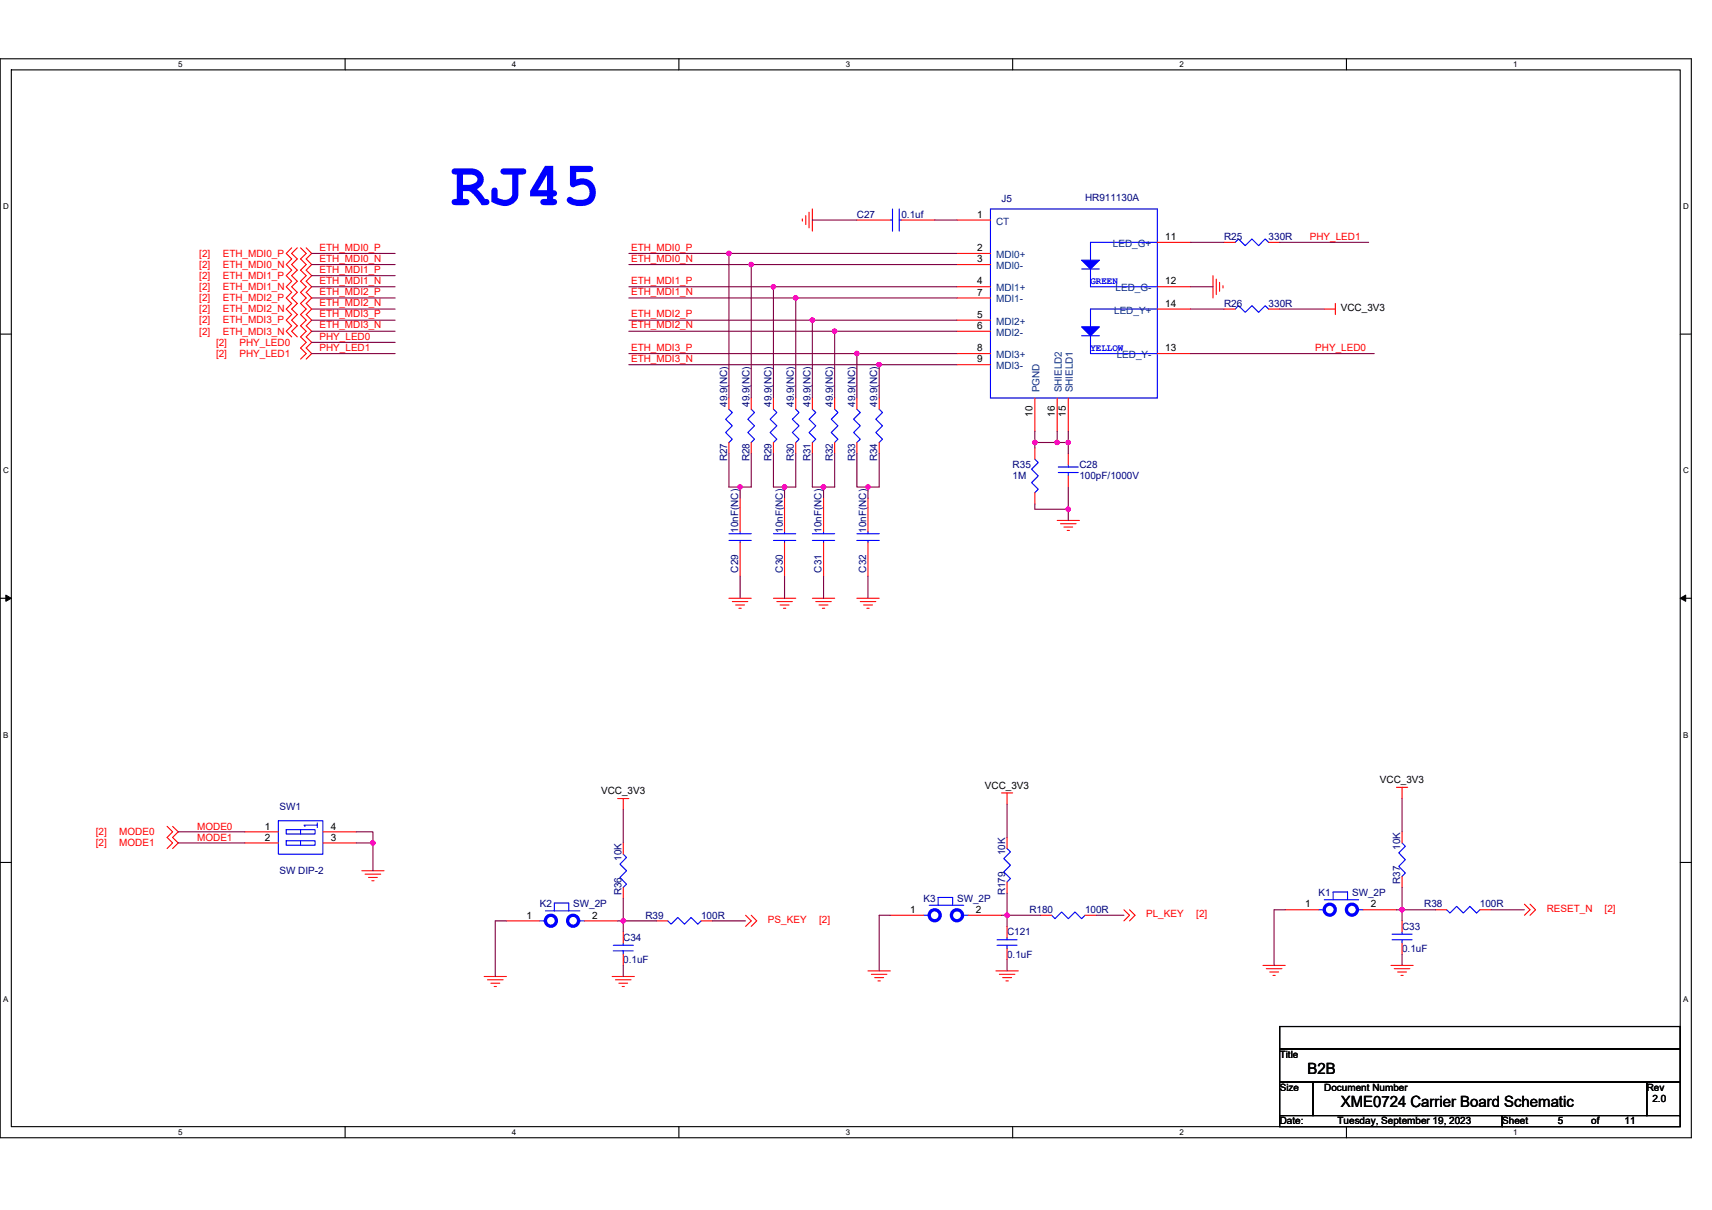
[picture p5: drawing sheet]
<svg xmlns="http://www.w3.org/2000/svg" width="297mm" height="210mm" viewBox="0 0 297 210" stroke-linecap="round" stroke-linejoin="round" font-family="sans-serif">
<path d="M0 10.2h293.5v187.2h-293.5zM2 12.1h289.5v183.4h-289.5z" fill="none" stroke="#000" stroke-width=".19"/>
<g fill="#fff">
<path d="M30.9 10.4h.8v1.6h-.8z"/>
<path d="M30.9 195.7h.8v1.6h-.8z"/>
</g>
<path d="M59.9 10.2v1.9M59.9 195.5v1.9" fill="none" stroke="#000" stroke-width=".19"/>
<g fill="#fff">
<path d="M88.8 10.4h.8v1.6h-.8z"/>
<path d="M88.8 195.7h.8v1.6h-.8z"/>
</g>
<path d="M117.8 10.2v1.9M117.8 195.5v1.9" fill="none" stroke="#000" stroke-width=".19"/>
<g fill="#fff">
<path d="M146.7 10.4h.8v1.6h-.8z"/>
<path d="M146.7 195.7h.8v1.6h-.8z"/>
</g>
<path d="M175.7 10.2v1.9M175.7 195.5v1.9" fill="none" stroke="#000" stroke-width=".19"/>
<g fill="#fff">
<path d="M204.7 10.4h.7v1.6h-.7z"/>
<path d="M204.7 195.7h.7v1.6h-.7z"/>
</g>
<path d="M233.6 10.2v1.9M233.6 195.5v1.9" fill="none" stroke="#000" stroke-width=".19"/>
<g fill="#fff">
<path d="M262.6 10.4h.7v1.6h-.7z"/>
<path d="M262.6 195.7h.7v1.6h-.7z"/>
<path d="M.5 35.1h1v1.5h-1z"/>
<path d="M292 35.1h1v1.5h-1z"/>
<path d="M.5 80.9h1v1.5h-1z"/>
<path d="M292 80.9h1v1.5h-1z"/>
</g>
<path d="M0 58h2M291.5 58h2" fill="none" stroke="#000" stroke-width=".19"/>
<g fill="#fff">
<path d="M.5 126.7h.9v1.6h-.9z"/>
<path d="M292 126.7h.9v1.6h-.9z"/>
</g>
<path d="M0 103.8h2M291.5 103.8h2" fill="none" stroke="#000" stroke-width=".19"/>
<path d="M1 103.3l1 .5-1 .6zM291.5 103.8l1-.5v1.1z" fill="#000" stroke="#000" stroke-width=".17"/>
<g fill="#fff">
<path d="M.5 172.6h.9v1.5h-.9z"/>
<path d="M292 172.6h.9v1.5h-.9z"/>
</g>
<path d="M0 149.7h2M291.5 149.7h2M222 178.1h69.5v3.9h-69.5zM222 182h69.5v5.8h-69.5zM222 187.8h5.8v5.8h-5.8zM222 193.6h38.6v1.9h-38.6zM227.8 187.8h57.9v5.8h-57.9zM260.6 193.6h30.9v1.9h-30.9zM285.7 187.8h5.8v5.8h-5.8z" fill="none" stroke="#000" stroke-width=".19"/>
<g fill="none" stroke="#f00" stroke-width=".19">
<path d="M139.2 38v.4M139.8 37.4v1.6M140.4 36.8v2.7M140.9 36.3v3.8M148.7 38.2h5.8M156.4 38.2h5.8M166 38.2h5.8M50.6 43l-.9 1 .9 .9-.9 1 .9 1-.9 .9 .9 1-.9 1 .9 .9-.9 1 .9 1-.9 .9 .9 1-.9 1 .9 .9-.9 1 .9 1M51.6 43l-1 1 1 .9-1 1 1 1-1 .9 1 1-1 1 1 .9-1 1 1 1-1 .9 1 1-1 1 1 .9-1 1 1 1M52.2 43l.9 1-.9 .9 .9 1-.9 1 .9 .9-.9 1 .9 1-.9 .9 .9 1-.9 1 .9 .9-.9 1 .9 1-.9 .9 .9 1-.9 1 .9 .9-.9 1 .9 1-.9 .9M53.1 43l1 1-1 .9 1 1-1 1 1 .9-1 1 1 1-1 .9 1 1-1 1 1 .9-1 1 1 1-1 .9 1 1-1 1 1 .9-1 1 1 1-1 .9M166 57.5h5.8"/>
<path d="M166 55.6h5.8M166 49.8h5.8M166 51.7h5.8M166 45.9h5.8M166 44h5.8M200.8 42.1h5.8M200.8 49.8h5.8M200.8 53.6h5.8M210.5 47.8v3.9M211 48.4v2.7M211.6 49v1.5M212.2 49.6v.4"/>
<path d="M212.4 42.1h1.9M212.4 53.6h1.9M220.1 42.1h1.9M220.1 53.6h1.9M229.8 53.6h1.9M231.7 52.7v1.9M126.5 69.1v1.9M126.5 76.8v1.9M130.3 69.1v1.9M130.3 76.8v1.9M134.2 69.1v1.9M134.2 76.8v1.9"/>
<path d="M138.1 69.1v1.9M138.1 76.8v1.9M140.9 69.1v1.9M140.9 76.8v1.9M144.8 69.1v1.9M144.8 76.8v1.9M148.7 69.1v1.9M148.7 76.8v1.9M152.5 69.1v1.9M152.5 76.8v1.9M166 63.3h5.8M166 61.4h5.8"/>
<path d="M179.6 69.1v5.8M179.6 77.8v1.9M183.4 69.1v5.8M185.4 78.7v2M185.4 69.1v5.8M200.8 61.4h5.8M128.4 94.2v5.8M128.4 86.4v5.8M136.1 94.2v5.8M136.1 86.4v5.8M142.9 94.2v5.8M142.9 86.4v5.8"/>
<path d="M150.6 94.2v5.8M150.6 86.4v5.8M179.6 85.5v1.9M183.4 90.3h3.9M184 90.9h2.7M184.6 91.5h1.5M185.2 92.1h.3M185.4 82.6v1.9M126.5 103.8h3.8M127.1 104.4h2.6M127.6 105h1.6M128.2 105.6h.4"/>
<path d="M134.2 103.8h3.9M134.8 104.4h2.7M135.4 105h1.5M135.9 105.6h.4M140.9 103.8h3.9M141.5 104.4h2.7M142.1 105h1.6M142.7 105.6h.4M148.7 103.8h3.8M149.3 104.4h2.7M149.8 105h1.6M150.4 105.6h.4"/>
<path d="M107.2 138.6h1.9M108.1 138.6v1.9M173.8 137.6h1.9M174.7 137.6v1.9M242.3 136.6h1.9M243.3 136.6v2M29 143.4l.9 1-.9 .9 .9 1-.9 1M29.9 143.4l1 1-1 .9 1 1-1 1M42.5 144.4h5.8M42.5 146.3h5.8M56 144.4h5.8M56 146.3h5.8"/>
<path d="M62.8 151.1h3.8M63.3 151.7h2.8M63.9 152.3h1.6M64.5 152.8h.4M87.9 159.8h5.8M101.4 159.8h5.8M108.1 146.3v1.9M108.1 154v1.9M113.9 159.8h2M121.6 159.8h2M129.4 158.8l.9 1-.9 1M130.3 158.8l1 1-1 1"/>
<path d="M154.5 158.8h5.7M168 158.8h5.8M174.7 145.3v2M174.7 153.1v1.9M180.5 158.8h2M188.3 158.8h1.9M195 157.9l1 .9-1 1M196 157.9l.9 .9-.9 1M223 157.9h5.8M236.5 157.9h5.8M243.3 144.4v1.9M243.3 152.1v1.9"/>
<path d="M243.3 159.8v1.9M249.1 157.9h1.9M256.8 157.9h1.9M264.5 156.9l1 1-1 .9M265.5 156.9l.9 1-.9 .9M84 169.5h3.9M84.6 170h2.7M85.2 170.6h1.5M85.7 171.2h.4M106.2 169.5h3.9M106.8 170h2.7M107.4 170.6h1.5"/>
<path d="M107.9 171.2h.4M108.1 161.7v2M108.1 165.6v1.9M150.6 168.5h3.9M151.2 169.1h2.7M151.8 169.7h1.5M152.3 170.2h.4M172.8 168.5h3.9M173.4 169.1h2.7M174 169.7h1.5M174.5 170.2h.4M174.7 160.8v1.9"/>
<path d="M174.7 164.6v2M219.1 167.5h3.9M219.7 168.1h2.7M220.3 168.7h1.5M220.9 169.3h.4M241.3 167.5h3.9M241.9 168.1h2.7M242.5 168.7h1.5M243.1 169.3h.4M243.3 163.7v1.9"/>
</g>
<g fill="none" stroke="#00f" stroke-width=".19">
<path d="M154.5 38.2h.4M154.9 36.3v3.8M156 36.3v3.8M156 38.2h.4M171.8 36.3h29v32.8h-29zM187.7 58.3h3.1M187.7 46.7h3.1M189.2 58.3v3.1h11.6M189.2 46.7v3.1h11.6M200.8 42.1h-11.6v3M200.8 53.6h-11.6v3.1M214.3 42.1l.6-.6 1.1 1.1 1.2-1.1 1.2 1.1 1.1-1.1 .6 .6"/>
<path d="M214.3 53.6l.6-.6 1.1 1.2 1.2-1.2 1.2 1.2 1.1-1.2 .6 .6M126.5 71l.6 .6-1.2 1.1 1.2 1.2-1.2 1.2 1.2 1.1-.6 .6M130.3 71l.6 .6-1.2 1.1 1.2 1.2-1.2 1.2 1.2 1.1-.6 .6M134.2 71l.6 .6-1.2 1.1 1.2 1.2-1.2 1.2 1.2 1.1-.6 .6M138.1 71l.5 .6-1.1 1.1 1.1 1.2-1.1 1.2 1.1 1.1-.5 .6M140.9 71l.6 .6-1.1 1.1 1.1 1.2-1.1 1.2 1.1 1.1-.6 .6M144.8 71l.6 .6-1.2 1.1 1.2 1.2-1.2 1.2 1.2 1.1-.6 .6M148.7 71l.6 .6-1.2 1.1 1.2 1.2-1.2 1.2 1.2 1.1-.6 .6M152.5 71l.6 .6-1.1 1.1 1.1 1.2-1.1 1.2 1.1 1.1-.6 .6M179.6 79.7l.5 .6-1.1 1.1 1.1 1.2-1.1 1.2 1.1 1.1-.5 .6M126.5 93.8h3.8M126.5 92.6h3.8"/>
<path d="M128.4 93.8v.4M128.4 92.2v.4M134.2 93.8h3.9M134.2 92.6h3.9M136.1 93.8v.4M136.1 92.2v.4M140.9 93.8h3.9M140.9 92.6h3.9M142.9 93.8v.4M142.9 92.2v.4M148.7 93.8h3.8M148.7 92.6h3.8"/>
<path d="M150.6 93.8v.4M150.6 92.2v.4M183.6 82h3.5M183.6 81h3.5M185.4 80.7v.3M185.4 82v.6M48.3 142.4h7.7v5.8h-7.7zM49.7 144h5v.7h-5zM49.7 145.9h5v.8h-5zM52.2 144v.7M52.2 145.9v.8M55.1 143.2h-2.4l.2 .2"/>
<path d="M55.1 142.8v.8M93.7 159.8h.9M94.6 158.1h6M96.2 158.1v-1.4h2.5v1.4M100.4 159.8h1M108.1 148.2l.6 .6-1.1 1.2 1.1 1.1-1.1 1.2 1.1 1.1-.6 .6M115.9 159.8l.5 .6 1.2-1.2 1.2 1.2 1.1-1.2 1.2 1.2 .5-.6M160.2 158.8h1M161.2 157.1h6M162.8 157.1v-1.4h2.5v1.4M167 158.8h1M174.7 147.3l.6 .5-1.1 1.2 1.1 1.2-1.1 1.1 1.1 1.2-.6 .6"/>
<path d="M182.5 158.8l.5 .6 1.2-1.1 1.2 1.1 1.1-1.1 1.2 1.1 .6-.6M228.8 157.9h1M229.8 156.1h5.9M231.3 156.1v-1.3h2.5v1.3M235.5 157.9h1M243.3 146.3l.5 .6-1.1 1.1 1.1 1.2-1.1 1.1 1.1 1.2-.5 .6M251 157.9l.6 .6 1.1-1.2 1.2 1.2 1.1-1.2 1.2 1.2 .6-.6M106.4 165h3.5M106.4 164h3.5M108.1 163.7v.3M108.1 165v.6M173 164h3.5"/>
<path d="M173 163.1h3.5M174.7 162.7v.4M174.7 164v.6M241.5 163.1h3.5M241.5 162.1h3.5M243.3 161.7v.4M243.3 163.1v.6"/>
</g>
<g fill="none" stroke="#00f" stroke-width=".57">
<circle cx="95.6" cy="159.8" r=".95"/>
<circle cx="99.4" cy="159.8" r=".95"/>
<circle cx="162.2" cy="158.8" r=".95"/>
<circle cx="166" cy="158.8" r=".96"/>
<circle cx="230.7" cy="157.9" r=".95"/>
<circle cx="234.6" cy="157.9" r=".95"/>
</g>
<g fill="#00f" stroke="#00f" stroke-width=".19">
<path d="M187.7 56.7h3.1l-1.6 1.6z" fill-rule="evenodd"/>
<path d="M187.7 45.1h3.1l-1.6 1.6z" fill-rule="evenodd"/>
</g>
<g fill="none" stroke="#800040" stroke-width=".19">
<path d="M140.9 38.2h7.8M162.2 38.2h3.8M54.1 59.4h14.5M54.1 45.9h14.5M54.1 44h14.5M54.1 47.8h14.5M54.1 49.8h14.5M54.1 51.7h14.5M54.1 53.6h14.5M54.1 55.6h14.5M54.1 57.5h14.5M109.1 45.9h21.2"/>
<path d="M109.1 57.5h35.7M109.1 49.8h25.1M109.1 44h17.4M109.1 51.7h29M109.1 55.6h31.8M126.5 44v25.1M126.5 44h39.5M130.3 45.9v23.2M130.3 45.9h35.7M134.2 49.8h31.8M134.2 49.8v19.3M138.1 51.7h27.9"/>
<path d="M138.1 51.7v17.4M140.9 55.6v13.5M140.9 55.6h25.1M144.8 57.5v11.6M144.8 57.5h21.2M206.6 49.8h3.9M206.6 42.1h5.8M206.6 53.6h5.8M222 42.1h15.5M222 53.6h7.8M54.1 61.4h14.5M109.1 61.4h39.6"/>
<path d="M109.1 63.3h43.4M126.5 78.7v5.8h1.9M130.3 78.7v5.8h-1.9M134.2 78.7v5.8h1.9M138.1 78.7v5.8h-2M140.9 78.7v5.8h2M144.8 78.7v5.8h-1.9M148.7 78.7v5.8h1.9M148.7 61.4v7.7M148.7 61.4h17.3M152.5 78.7v5.8h-1.9M152.5 63.3v5.8"/>
<path d="M152.5 63.3h13.5M179.6 76.8h3.8M179.6 74.9v1.9M179.6 76.8v1M183.4 74.9v1.9h2M185.4 74.9v1.9M185.4 76.8v1.9M206.6 61.4h31.8M128.4 100v3.8M128.4 84.5v1.9M136.1 84.5v1.9M136.1 100v3.8"/>
<path d="M142.9 84.5v1.9M142.9 100v3.8M150.6 84.5v1.9M150.6 100v3.8M179.6 87.4v1h5.8M185.4 84.5v3.9M185.4 88.4v1.9M174.7 139.5v5.8M243.3 138.6v5.8M30.9 144.4h11.6M30.9 146.3h11.6M61.8 144.4h2.9v1.9"/>
<path d="M61.8 146.3h2.9M64.7 146.3v4.8M87.9 159.8h-2v9.7M107.2 159.8h.9M108.1 140.5v5.8M108.1 155.9v3.9M108.1 159.8v1.9M108.1 159.8h5.8M123.6 159.8h5.8M154.5 158.8h-2v9.7M173.8 158.8h.9M174.7 158.8v2"/>
<path d="M174.7 158.8h5.8M174.7 155v3.8M190.2 158.8h4.8M223 157.9h-1.9v9.6M242.3 157.9h1M243.3 154v3.9M243.3 157.9v1.9M243.3 157.9h5.8M258.7 157.9h5.8M108.1 167.5v2M174.7 166.6v1.9M243.3 165.6v1.9"/>
</g>
<g fill="#f0f" stroke="#f0f" stroke-width=".19">
<circle cx="148.7" cy="61.3" r=".38"/>
<circle cx="152.5" cy="63.3" r=".38"/>
<circle cx="136.1" cy="84.5" r=".38"/>
<circle cx="142.9" cy="84.5" r=".38"/>
<circle cx="150.6" cy="84.5" r=".38"/>
<circle cx="128.4" cy="84.5" r=".38"/>
<circle cx="134.2" cy="49.8" r=".38"/>
<circle cx="140.9" cy="55.5" r=".38"/>
<circle cx="144.8" cy="57.5" r=".38"/>
<circle cx="138" cy="51.7" r=".38"/>
<circle cx="126.5" cy="44" r=".38"/>
<circle cx="130.3" cy="45.9" r=".38"/>
<circle cx="108.1" cy="159.8" r=".38"/>
<circle cx="243.2" cy="157.9" r=".38"/>
<circle cx="64.7" cy="146.3" r=".38"/>
<circle cx="179.6" cy="76.8" r=".38"/>
<circle cx="183.4" cy="76.8" r=".38"/>
<circle cx="185.3" cy="76.8" r=".38"/>
<circle cx="185.3" cy="88.4" r=".38"/>
<circle cx="174.7" cy="158.8" r=".38"/>
</g>
<text font-size="10.8" fill="#00f" x="78.2" y="35.6">RJ45</text>
<g font-size="2.7">
<text x="226.9" y="186.3">B2B</text>
<text x="232.6" y="192.1">XME0724 Carrier Board Schematic</text>
</g>
<g font-size="1.7" fill="#000080">
<text x="173.8" y="35.1">J5</text>
<text x="188.3" y="34.9">HR911130A</text>
<text x="148.7" y="37.8">C27</text>
<text x="156.4" y="37.8">0.1uf</text>
<text x="212.4" y="41.7">R25</text>
<text x="220.1" y="41.7">330R</text>
<text x="212.4" y="53.3">R26</text>
<text x="220.1" y="53.3">330R</text>
<text x="126.1" y="70.6" transform="rotate(-90 126.1 70.6)">49.9(NC)</text>
<text x="130" y="70.6" transform="rotate(-90 130 70.6)">49.9(NC)</text>
<text x="133.9" y="70.6" transform="rotate(-90 133.9 70.6)">49.9(NC)</text>
<text x="137.7" y="70.6" transform="rotate(-90 137.7 70.6)">49.9(NC)</text>
<text x="140.6" y="70.6" transform="rotate(-90 140.6 70.6)">49.9(NC)</text>
<text x="144.5" y="70.6" transform="rotate(-90 144.5 70.6)">49.9(NC)</text>
<text x="148.4" y="70.6" transform="rotate(-90 148.4 70.6)">49.9(NC)</text>
<text x="152.2" y="70.6" transform="rotate(-90 152.2 70.6)">49.9(NC)</text>
<text x="126.1" y="80.1" transform="rotate(-90 126.1 80.1)">R27</text>
<text x="130" y="80.1" transform="rotate(-90 130 80.1)">R28</text>
<text x="133.9" y="80.1" transform="rotate(-90 133.9 80.1)">R29</text>
<text x="137.7" y="80.1" transform="rotate(-90 137.7 80.1)">R30</text>
<text x="140.6" y="80.1" transform="rotate(-90 140.6 80.1)">R31</text>
<text x="144.5" y="80.1" transform="rotate(-90 144.5 80.1)">R32</text>
<text x="148.4" y="80.1" transform="rotate(-90 148.4 80.1)">R33</text>
<text x="152.2" y="80.1" transform="rotate(-90 152.2 80.1)">R34</text>
<text x="175.7" y="81.2">R35</text>
<text x="175.7" y="83.2">1M</text>
<text x="187.3" y="81.2">C28</text>
<text x="187.3" y="83.2">100pF/1000V</text>
<text x="128.1" y="92.4" transform="rotate(-90 128.1 92.4)">10nF(NC)</text>
<text x="135.8" y="92.4" transform="rotate(-90 135.8 92.4)">10nF(NC)</text>
<text x="142.6" y="92.4" transform="rotate(-90 142.6 92.4)">10nF(NC)</text>
<text x="150.3" y="92.4" transform="rotate(-90 150.3 92.4)">10nF(NC)</text>
<text x="128.1" y="99.4" transform="rotate(-90 128.1 99.4)">C29</text>
<text x="135.8" y="99.4" transform="rotate(-90 135.8 99.4)">C30</text>
<text x="142.6" y="99.4" transform="rotate(-90 142.6 99.4)">C31</text>
<text x="150.3" y="99.4" transform="rotate(-90 150.3 99.4)">C32</text>
<text x="48.5" y="140.5">SW1</text>
<text x="107.8" y="149.4" transform="rotate(-90 107.8 149.4)">10K</text>
<text x="174.4" y="148.4" transform="rotate(-90 174.4 148.4)">10K</text>
<text x="242.9" y="147.4" transform="rotate(-90 242.9 147.4)">10K</text>
<text x="48.5" y="151.7">SW DIP-2</text>
<text x="107.8" y="155.4" transform="rotate(-90 107.8 155.4)">R36</text>
<text x="174.4" y="155.4" transform="rotate(-90 174.4 155.4)">R179</text>
<text x="228.8" y="155.6">K1</text>
<text x="234.6" y="155.6">SW_2P</text>
<text x="242.9" y="153.4" transform="rotate(-90 242.9 153.4)">R37</text>
<text x="93.7" y="157.5">K2</text>
<text x="99.5" y="157.5">SW_2P</text>
<text x="112" y="159.4">R39</text>
<text x="121.6" y="159.4">100R</text>
<text x="160.2" y="156.5">K3</text>
<text x="166" y="156.5">SW_2P</text>
<text x="178.6" y="158.5">R180</text>
<text x="188.3" y="158.5">100R</text>
<text x="243.3" y="161.4">C33</text>
<text x="247.1" y="157.5">R38</text>
<text x="256.8" y="157.5">100R</text>
<text x="108.1" y="163.3">C34</text>
<text x="108.1" y="167.1">0.1uF</text>
<text x="174.7" y="162.3">C121</text>
<text x="174.7" y="166.2">0.1uF</text>
<text x="243.3" y="165.2">0.1uF</text>
</g>
<g font-size="1.7">
<text x="169.5" y="37.8">1</text>
<text x="202.2" y="41.7">11</text>
<text x="169.5" y="45.5">3</text>
<text x="169.5" y="43.6">2</text>
<text x="169.5" y="49.4">4</text>
<text x="169.5" y="51.3">7</text>
<text x="202.2" y="49.4">12</text>
<text x="202.2" y="53.2">14</text>
<text x="169.5" y="57.1">6</text>
<text x="169.5" y="55.2">5</text>
<text x="232.6" y="54">VCC_3V3</text>
<text x="169.5" y="62.9">9</text>
<text x="169.5" y="61">8</text>
<text x="202.2" y="61">13</text>
<text x="179.2" y="72.3" transform="rotate(-90 179.2 72.3)">10</text>
<text x="183" y="72.3" transform="rotate(-90 183 72.3)">16</text>
<text x="185" y="72.3" transform="rotate(-90 185 72.3)">15</text>
<text x="104.3" y="137.8">VCC_3V3</text>
<text x="170.9" y="136.8">VCC_3V3</text>
<text x="239.4" y="135.9">VCC_3V3</text>
<text x="46" y="144">1</text>
<text x="57.4" y="144">4</text>
<text x="46" y="145.9">2</text>
<text x="57.4" y="145.9">3</text>
<text x="91.3" y="159.4">1</text>
<text x="102.7" y="159.4">2</text>
<text x="157.9" y="158.4">1</text>
<text x="169.3" y="158.4">2</text>
<text x="226.5" y="157.5">1</text>
<text x="237.9" y="157.5">2</text>
<text x="222" y="183.6">Title</text>
<text x="222" y="189.3">Size</text>
<text x="229.8" y="189.3">Document Number</text>
<text x="285.7" y="189.3">Rev</text>
<text x="286.7" y="191.3">2.0</text>
<text x="222" y="195.1">Date:</text>
<text x="232.1" y="195.1">Tuesday, September 19, 2023</text>
<text x="260.6" y="195.1">Sheet</text>
<text x="270.3" y="195.1">5</text>
<text x="276.1" y="195.1">of</text>
<text x="281.9" y="195.1">11</text>
</g>
<g font-size="1.7" fill="#004080">
<text x="172.8" y="39">CT</text>
<text x="172.8" y="46.7">MDI0-</text>
<text x="172.8" y="44.8">MDI0+</text>
<text x="193.1" y="42.8">LED_G+</text>
<text x="172.8" y="50.5">MDI1+</text>
<text x="172.8" y="52.5">MDI1-</text>
<text x="193.5" y="50.5">LED_G-</text>
<text x="172.8" y="58.3">MDI2-</text>
<text x="172.8" y="56.3">MDI2+</text>
<text x="193.3" y="54.4">LED_Y+</text>
<text x="172.8" y="64.1">MDI3-</text>
<text x="172.8" y="62.1">MDI3+</text>
<text x="193.8" y="62.1">LED_Y-</text>
<text x="180.4" y="68.1" transform="rotate(-90 180.4 68.1)">PGND</text>
<text x="184.2" y="68.1" transform="rotate(-90 184.2 68.1)">SHIELD2</text>
<text x="186.2" y="68.1" transform="rotate(-90 186.2 68.1)">SHIELD1</text>
</g>
<g font-size="1.7" fill="#f00">
<text x="227.2" y="41.6">PHY_LED1</text>
<text x="34.6" y="44.6">[2]</text>
<text x="34.6" y="46.5">[2]</text>
<text x="38.6" y="44.6">ETH_MDI0_P</text>
<text x="38.6" y="46.5">ETH_MDI0_N</text>
<text x="55.4" y="45.4">ETH_MDI0_N</text>
<text x="55.4" y="43.5">ETH_MDI0_P</text>
<text x="55.4" y="47.3">ETH_MDI1_P</text>
<text x="109.5" y="45.4">ETH_MDI0_N</text>
<text x="109.5" y="43.5">ETH_MDI0_P</text>
<text x="34.6" y="48.4">[2]</text>
<text x="34.6" y="50.4">[2]</text>
<text x="34.6" y="52.3">[2]</text>
<text x="38.6" y="48.4">ETH_MDI1_P</text>
<text x="38.6" y="50.4">ETH_MDI1_N</text>
<text x="38.6" y="52.3">ETH_MDI2_P</text>
<text x="55.4" y="49.3">ETH_MDI1_N</text>
<text x="55.4" y="51.2">ETH_MDI2_P</text>
<text x="55.4" y="53.1">ETH_MDI2_N</text>
<text x="109.5" y="49.3">ETH_MDI1_P</text>
<text x="109.5" y="51.2">ETH_MDI1_N</text>
<text x="34.6" y="54.2">[2]</text>
<text x="34.6" y="58.1">[2]</text>
<text x="34.6" y="56.1">[2]</text>
<text x="38.6" y="54.2">ETH_MDI2_N</text>
<text x="38.6" y="58.1">ETH_MDI3_N</text>
<text x="38.6" y="56.1">ETH_MDI3_P</text>
<text x="55.4" y="58.9">PHY_LED0</text>
<text x="55.4" y="55.1">ETH_MDI3_P</text>
<text x="55.4" y="57">ETH_MDI3_N</text>
<text x="109.5" y="55.1">ETH_MDI2_P</text>
<text x="109.5" y="57">ETH_MDI2_N</text>
<text x="37.5" y="60">[2]</text>
<text x="37.5" y="61.9">[2]</text>
<text x="41.5" y="60">PHY_LED0</text>
<text x="41.5" y="61.9">PHY_LED1</text>
<text x="55.4" y="60.9">PHY_LED1</text>
<text x="109.5" y="60.9">ETH_MDI3_P</text>
<text x="109.5" y="62.8">ETH_MDI3_N</text>
<text x="228.2" y="60.9">PHY_LED0</text>
<text x="34.2" y="144">MODE0</text>
<text x="16.6" y="144.9">[2]</text>
<text x="16.6" y="146.9">[2]</text>
<text x="20.7" y="144.9">MODE0</text>
<text x="20.7" y="146.9">MODE1</text>
<text x="34.2" y="145.9">MODE1</text>
<text x="133.2" y="160.2">PS_KEY</text>
<text x="142.1" y="160.2">[2]</text>
<text x="198.9" y="159.2">PL_KEY</text>
<text x="207.6" y="159.2">[2]</text>
<text x="268.4" y="158.3">RESET_N</text>
<text x="278.4" y="158.3">[2]</text>
</g>
<g font-size="1.7" fill="#00f">
<text x="189.2" y="49.3">GREEN</text>
<text x="189.2" y="60.8">YELLOW</text>
</g>
<g font-size="1.4">
<text x="30.9" y="11.7">5</text>
<text x="88.8" y="11.7">4</text>
<text x="146.7" y="11.7">3</text>
<text x="204.7" y="11.7">2</text>
<text x="262.6" y="11.7">1</text>
<text x=".5" y="36.3">D</text>
<text x="292" y="36.3">D</text>
<text x=".5" y="82.1">C</text>
<text x="292" y="82.1">C</text>
<text x=".5" y="128">B</text>
<text x="292" y="128">B</text>
<text x=".5" y="173.8">A</text>
<text x="292" y="173.8">A</text>
<text x="30.9" y="197">5</text>
<text x="88.8" y="197">4</text>
<text x="146.7" y="197">3</text>
<text x="204.7" y="197">2</text>
<text x="262.6" y="197">1</text>
</g>
</svg>
